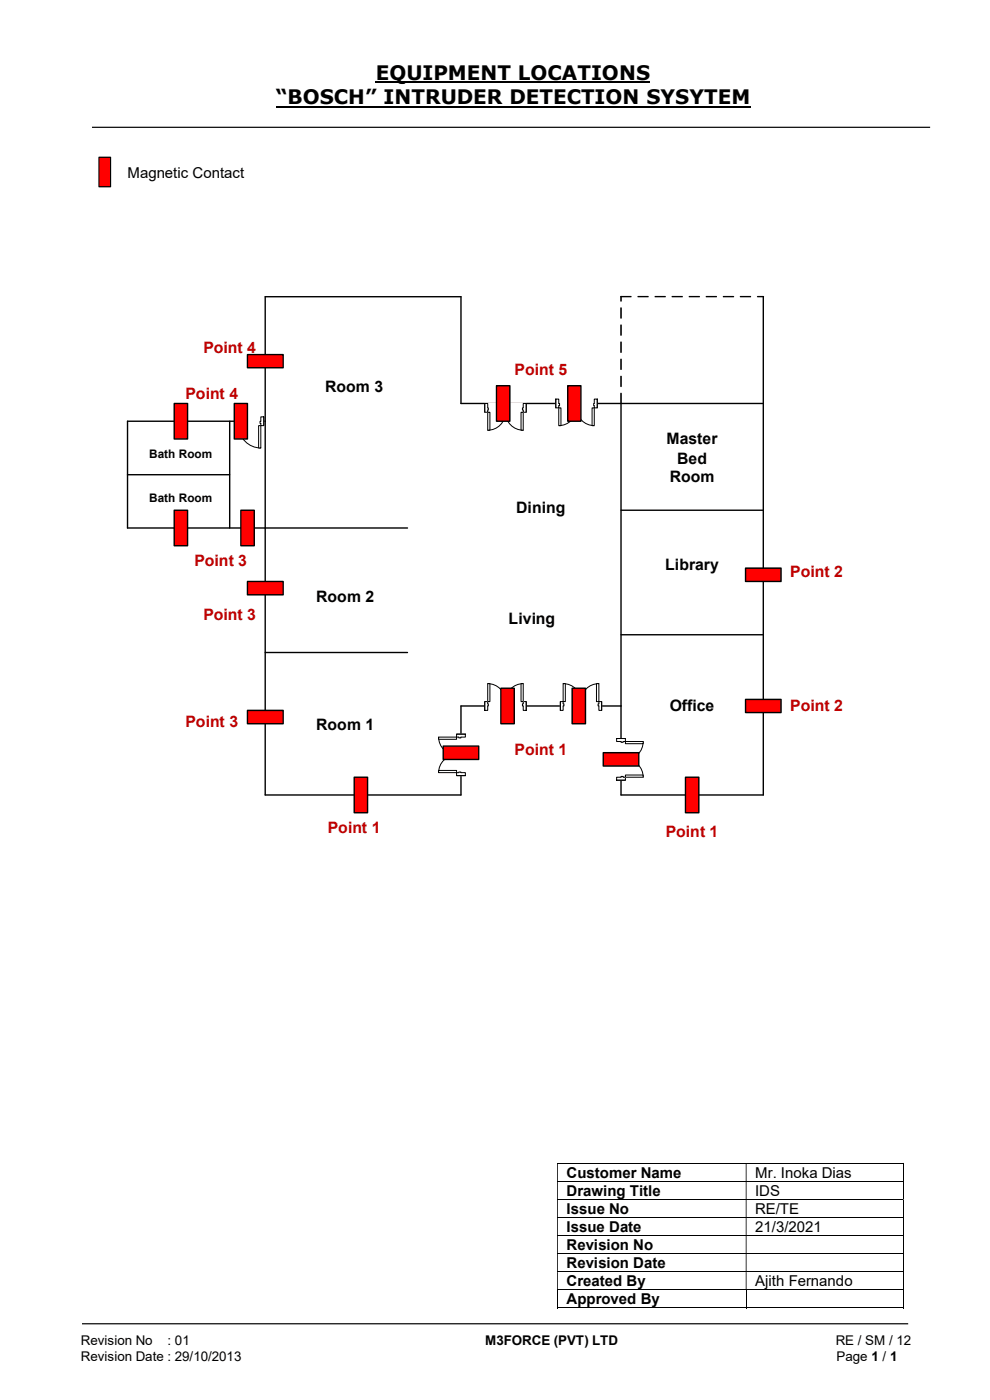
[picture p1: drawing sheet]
<svg xmlns="http://www.w3.org/2000/svg" width="210mm" height="297mm" viewBox="0 0 210 297" stroke-linecap="round" stroke-linejoin="round" font-family="sans-serif">
<path d="M79.7 17.5h58.2M58.5 22.6h100.7" fill="none" stroke="#000" stroke-width=".42"/>
<path d="M19.5 27h177.8M17.4 280.8h175.3" fill="none" stroke="#000" stroke-width=".25"/>
<g fill="none" stroke="#000" stroke-width=".21">
<path d="M118.2 246.8h73.4M118.2 250.7h73.4M118.2 254.5h73.4M118.2 258.3h73.4M191.6 246.9v3.7M191.6 250.7v3.7M191.6 254.6v3.6M191.6 258.4v3.6M118.2 262.1h73.4M118.2 265.9h73.4M118.2 269.8h73.4M118.2 273.6h73.4"/>
<path d="M118.2 277.5h40M118.3 273.7v3.8M158.3 273.7v3.8M158.4 277.5h33.2M191.6 262.2v3.7M191.6 266v3.7M191.6 269.9v3.6M191.6 273.7v3.8"/>
</g>
<g fill="#000">
<path d="M191.6 246.7h.1v.2h-.1zM118.2 246.9h.2v3.7h-.2zM158.2 246.9h.2v3.7h-.2z" fill-rule="evenodd"/>
<path d="M191.6 250.6h.1v.1h-.1zM118.2 250.7h.2v3.7h-.2zM158.2 250.7h.2v3.7h-.2z" fill-rule="evenodd"/>
<path d="M191.6 254.4h.1v.2h-.1zM118.2 254.6h.2v3.6h-.2zM158.2 254.6h.2v3.6h-.2z" fill-rule="evenodd"/>
<path d="M191.6 258.2h.1v.2h-.1zM118.2 258.4h.2v3.6h-.2zM158.2 258.4h.2v3.6h-.2z" fill-rule="evenodd"/>
<path d="M191.6 262h.1v.2h-.1zM118.2 262.2h.2v3.7h-.2zM158.2 262.2h.2v3.7h-.2z" fill-rule="evenodd"/>
<path d="M191.6 265.9h.1v.1h-.1zM118.2 266h.2v3.7h-.2zM158.2 266h.2v3.7h-.2z" fill-rule="evenodd"/>
<path d="M191.6 269.7h.1v.2h-.1zM118.2 269.9h.2v3.6h-.2zM158.2 269.9h.2v3.6h-.2z" fill-rule="evenodd"/>
</g>
<path d="M191.6 273.5h.1v.2h-.1zM191.6 277.4h.1v.1h-.1z" fill="#000"/>
<path d="M21 33.4h2.5v6.2h-2.5z" fill="#f00"/>
<path d="M21 33.4h2.5v6.2h-2.5z" fill="none" stroke="#000" stroke-width=".25"/>
<path d="M161.9 62.9v105.8h-30.2v-83.1M48.7 89.4v22.6M56.3 89.4h-29.2v22.6h59.3M161.9 85.6h-64.1v-22.7h-41.5v105.8h41.5v-18.9h33.9M27.1 100.7h21.6M131.7 108.2h30.2M56.3 138.4h30.1M131.7 134.7h30.2" fill="none" stroke="#000" stroke-width=".3"/>
<g fill="#000">
<path d="M131.6 62.8h2.3l.1 .1-.1 .2h-2.2zM135.3 62.8h2.2l.1 .1-.1 .2h-2.1zM138.9 62.8h2.2l.2 .1-.2 .2h-2.1zM142.5 62.8h2.2l.2 .1-.2 .2h-2.1zM146.1 62.8h2.2l.2 .1-.2 .2h-2.1zM149.7 62.8h2.3l.1 .1-.1 .2h-2.1zM153.4 62.8h2.2l.1 .1-.1 .2h-2.1zM157 62.8h2.2l.1 .1-.1 .2h-2.1zM160.6 62.8h1.3l.2 .1-.2 .2h-1.2z"/>
<path d="M131.6 83.4l.3 .1v2.1l-.2 .1-.1-.1zM131.6 79.7l.3 .1v2.2l-.2 .1-.1-.1zM131.6 76.1l.3 .1v2.2l-.2 .1-.1-.1zM131.6 72.5l.3 .1v2.1l-.2 .2-.1-.2zM131.6 68.9l.3 .1v2.1l-.2 .1-.1-.1zM131.6 65.2l.3 .2v2.1l-.2 .1-.1-.1zM131.6 62.8l.3 .1v.9l-.2 .2-.1-.2z"/>
</g>
<path d="M102.8 148.8h8.8v2h-8.8z" fill="#fff"/>
<path d="M102.8 148.8h8.8v2h-8.8z" fill="none" stroke="#fff" stroke-width=".21"/>
<path d="M111 148.8v1.9h.6v-1.9zM102.8 148.8h.7v1.9h-.7z" fill-rule="evenodd" fill="#fff"/>
<path d="M103.5 149.3v-.5h-.7v1.9h.7v-.9M111 149.3v-.5h.6v1.9h-.6v-.9" fill="none" stroke="#000" stroke-width=".21"/>
<path d="M110.8 149.3v.5h.2v-.5zM103.5 149.3h.1v.5h-.1z" fill-rule="evenodd" fill="#fff"/>
<path d="M102.8 148.8v1.9M103.5 149.3h.1v.5h-.1M103.5 145a3.8 3.8 0 0 1 3.7 3.8 3.8 3.8 0 0 1 3.8-3.8M111 149.3h-.2v.5h.2M111.6 148.8v1.9" fill="none" stroke="#000" stroke-width=".21"/>
<path d="M103.5 145h.4v3.8h-.4z" fill="#fff"/>
<path d="M103.5 145h.4v3.8h-.4z" fill="none" stroke="#000" stroke-width=".21"/>
<path d="M110.5 145h.5v3.8h-.5z" fill="#fff"/>
<path d="M110.5 145h.5v3.8h-.5z" fill="none" stroke="#000" stroke-width=".21"/>
<path d="M118.9 148.8h8.7v2h-8.7z" fill="#fff"/>
<path d="M118.9 148.8h8.7v2h-8.7z" fill="none" stroke="#fff" stroke-width=".21"/>
<path d="M127 148.8v1.9h.6v-1.9zM118.9 148.8h.6v1.9h-.6z" fill-rule="evenodd" fill="#fff"/>
<path d="M119.5 149.3v-.5h-.6v1.9h.6v-.9M127 149.3v-.5h.6v1.9h-.6v-.9" fill="none" stroke="#000" stroke-width=".21"/>
<path d="M126.9 149.3v.5h.1v-.5zM119.5 149.3h.1v.5h-.1z" fill-rule="evenodd" fill="#fff"/>
<path d="M118.9 148.8v1.9M119.5 145a3.8 3.8 0 0 1 3.7 3.8 3.8 3.8 0 0 1 3.8-3.8M119.5 149.3h.1v.5h-.1M127 149.3h-.1v.5h.1M127.6 148.8v1.9" fill="none" stroke="#000" stroke-width=".21"/>
<path d="M119.5 145h.4v3.8h-.4z" fill="#fff"/>
<path d="M119.5 145h.4v3.8h-.4z" fill="none" stroke="#000" stroke-width=".21"/>
<path d="M126.5 145h.5v3.8h-.5z" fill="#fff"/>
<path d="M126.5 145h.5v3.8h-.5z" fill="none" stroke="#000" stroke-width=".21"/>
<path d="M96.8 155.7h2v8.8h-2z" fill="#fff"/>
<path d="M96.8 155.7h2v8.8h-2z" fill="none" stroke="#fff" stroke-width=".21"/>
<path d="M96.9 155.7v.7h1.8v-.7zM96.9 163.9h1.8v.6h-1.8z" fill-rule="evenodd" fill="#fff"/>
<path d="M97.3 156.4h-.4v-.7h1.8v.7h-.9M97.3 163.9h-.4v.6h1.8v-.6h-.9" fill="none" stroke="#000" stroke-width=".21"/>
<path d="M97.3 156.4v.1h.5v-.1zM97.3 163.8h.5v.1h-.5z" fill-rule="evenodd" fill="#fff"/>
<path d="M93 156.4a3.8 3.8 0 0 0 3.9 3.7 3.8 3.8 0 0 0-3.9 3.8M96.9 155.7h1.8M97.3 156.4v.1h.5v-.1M96.9 164.5h1.8M97.3 163.9v-.1h.5v.1" fill="none" stroke="#000" stroke-width=".21"/>
<path d="M93 163.4h3.9v.5h-3.9z" fill="#fff"/>
<path d="M93 163.4h3.9v.5h-3.9z" fill="none" stroke="#000" stroke-width=".21"/>
<path d="M93 156.4h3.9v.4h-3.9z" fill="#fff"/>
<path d="M93 156.4h3.9v.4h-3.9z" fill="none" stroke="#000" stroke-width=".21"/>
<path d="M130.7 156.7h2.1v8.8h-2.1z" fill="#fff"/>
<path d="M130.7 156.7h2.1v8.8h-2.1z" fill="none" stroke="#fff" stroke-width=".21"/>
<path d="M130.8 164.9v.6h1.9v-.6zM130.8 156.7h1.9v.6h-1.9z" fill-rule="evenodd" fill="#fff"/>
<path d="M131.7 157.3h-.9v-.6h1.9v.6h-.5M131.7 164.9h-.9v.6h1.9v-.6h-.5" fill="none" stroke="#000" stroke-width=".21"/>
<path d="M131.7 164.7v.2h.5v-.2zM131.7 157.3h.5v.2h-.5z" fill-rule="evenodd" fill="#fff"/>
<path d="M130.8 156.7h1.9M131.7 157.3v.2h.5v-.2M136.4 157.3a3.8 3.8 0 0 1-3.7 3.8 3.7 3.7 0 0 1 3.7 3.8M130.8 165.5h1.9M131.7 164.9v-.2h.5v.2" fill="none" stroke="#000" stroke-width=".21"/>
<path d="M132.7 157.3h3.7v.5h-3.7z" fill="#fff"/>
<path d="M132.7 157.3h3.7v.5h-3.7z" fill="none" stroke="#000" stroke-width=".21"/>
<path d="M132.7 164.4h3.7v.5h-3.7z" fill="#fff"/>
<path d="M132.7 164.4h3.7v.5h-3.7z" fill="none" stroke="#000" stroke-width=".21"/>
<path d="M102.8 85.5h8.8v2h-8.8z" fill="#fff"/>
<path d="M102.8 85.5h8.8v2h-8.8z" fill="none" stroke="#fff" stroke-width=".21"/>
<path d="M102.8 85.6v1.9h.7v-1.9zM111 85.6h.6v1.9h-.6z" fill-rule="evenodd" fill="#fff"/>
<path d="M103.5 86.5v-.9h-.7v1.9h.7v-.5M111 86.5v-.9h.6v1.9h-.6v-.5" fill="none" stroke="#000" stroke-width=".21"/>
<path d="M103.5 86.5v.5h.1v-.5zM110.8 86.5h.2v.5h-.2z" fill-rule="evenodd" fill="#fff"/>
<path d="M102.8 85.6v1.9M103.5 86.5h.1v.5h-.1M103.5 91.3a3.8 3.8 0 0 0 3.7-3.8 3.8 3.8 0 0 0 3.8 3.8M111 86.5h-.2v.5h.2M111.6 85.6v1.9" fill="none" stroke="#000" stroke-width=".21"/>
<path d="M110.5 87.5h.5v3.8h-.5z" fill="#fff"/>
<path d="M110.5 87.5h.5v3.8h-.5z" fill="none" stroke="#000" stroke-width=".21"/>
<path d="M103.5 87.5h.4v3.8h-.4z" fill="#fff"/>
<path d="M103.5 87.5h.4v3.8h-.4z" fill="none" stroke="#000" stroke-width=".21"/>
<path d="M117.9 84.6h8.8v2h-8.8z" fill="#fff"/>
<path d="M117.9 84.6h8.8v2h-8.8z" fill="none" stroke="#fff" stroke-width=".21"/>
<path d="M117.9 84.7v1.8h.6v-1.8zM126.1 84.7h.6v1.8h-.6z" fill-rule="evenodd" fill="#fff"/>
<path d="M118.5 85.6v-.9h-.6v1.8h.6v-.4M126.1 85.6v-.9h.6v1.8h-.6v-.4" fill="none" stroke="#000" stroke-width=".21"/>
<path d="M118.5 85.6v.5h.2v-.5zM125.9 85.6h.2v.5h-.2z" fill-rule="evenodd" fill="#fff"/>
<path d="M117.9 84.7v1.8M118.5 90.3a3.8 3.8 0 0 0 3.8-3.8 3.8 3.8 0 0 0 3.8 3.8M118.5 85.6h.2v.5h-.2M126.1 85.6h-.2v.5h.2M126.7 84.7v1.8" fill="none" stroke="#000" stroke-width=".21"/>
<path d="M125.6 86.5h.5v3.8h-.5z" fill="#fff"/>
<path d="M125.6 86.5h.5v3.8h-.5z" fill="none" stroke="#000" stroke-width=".21"/>
<path d="M118.5 86.5h.5v3.8h-.5z" fill="#fff"/>
<path d="M118.5 86.5h.5v3.8h-.5z" fill="none" stroke="#000" stroke-width=".21"/>
<path d="M106.3 146h2.8v7.5h-2.8z" fill="#f00"/>
<path d="M106.3 146h2.8v7.5h-2.8z" fill="none" stroke="#000" stroke-width=".3"/>
<path d="M145.4 164.9h2.9v7.5h-2.9z" fill="#f00"/>
<path d="M145.4 164.9h2.9v7.5h-2.9z" fill="none" stroke="#000" stroke-width=".3"/>
<path d="M75.1 164.9h2.9v7.5h-2.9z" fill="#f00"/>
<path d="M75.1 164.9h2.9v7.5h-2.9z" fill="none" stroke="#000" stroke-width=".3"/>
<path d="M51.1 108.2h2.8v7.6h-2.8z" fill="#f00"/>
<path d="M51.1 108.2h2.8v7.6h-2.8z" fill="none" stroke="#000" stroke-width=".3"/>
<path d="M120.4 81.8h2.8v7.6h-2.8z" fill="#f00"/>
<path d="M120.4 81.8h2.8v7.6h-2.8z" fill="none" stroke="#000" stroke-width=".3"/>
<path d="M105.3 81.8h2.9v7.6h-2.9z" fill="#f00"/>
<path d="M105.3 81.8h2.9v7.6h-2.9z" fill="none" stroke="#000" stroke-width=".3"/>
<path d="M37 85.6h2.8v7.5h-2.8z" fill="#f00"/>
<path d="M37 85.6h2.8v7.5h-2.8z" fill="none" stroke="#000" stroke-width=".3"/>
<path d="M37 108.2h2.8v7.6h-2.8z" fill="#f00"/>
<path d="M37 108.2h2.8v7.6h-2.8z" fill="none" stroke="#000" stroke-width=".3"/>
<path d="M121.4 146h2.8v7.5h-2.8z" fill="#f00"/>
<path d="M121.4 146h2.8v7.5h-2.8z" fill="none" stroke="#000" stroke-width=".3"/>
<path d="M52.5 75.2h7.6v2.8h-7.6z" fill="#f00"/>
<path d="M52.5 75.2h7.6v2.8h-7.6z" fill="none" stroke="#000" stroke-width=".3"/>
<path d="M52.5 123.4h7.6v2.8h-7.6z" fill="#f00"/>
<path d="M52.5 123.4h7.6v2.8h-7.6z" fill="none" stroke="#000" stroke-width=".3"/>
<path d="M128 159.7h7.5v2.8h-7.5z" fill="#f00"/>
<path d="M128 159.7h7.5v2.8h-7.5z" fill="none" stroke="#000" stroke-width=".3"/>
<path d="M158.2 120.5h7.5v2.9h-7.5z" fill="#f00"/>
<path d="M158.2 120.5h7.5v2.9h-7.5z" fill="none" stroke="#000" stroke-width=".3"/>
<path d="M158.2 148.4h7.5v2.8h-7.5z" fill="#f00"/>
<path d="M158.2 148.4h7.5v2.8h-7.5z" fill="none" stroke="#000" stroke-width=".3"/>
<path d="M94 158.3h7.6v2.8h-7.6z" fill="#f00"/>
<path d="M94 158.3h7.6v2.8h-7.6z" fill="none" stroke="#000" stroke-width=".3"/>
<path d="M52.5 150.7h7.6v2.8h-7.6z" fill="#f00"/>
<path d="M52.5 150.7h7.6v2.8h-7.6z" fill="none" stroke="#000" stroke-width=".3"/>
<path d="M50 88.3h6v2.1h-6z" fill="#fff"/>
<path d="M50 88.3h6v2.1h-6z" fill="none" stroke="#fff" stroke-width=".21"/>
<path d="M55.3 88.4h.7v1.9h-.7zM50 88.4v1.9h.6v-1.9z" fill-rule="evenodd" fill="#fff"/>
<path d="M50.6 89.4v-1h-.6v1.9h.6v-.5M55.3 89.4v-1h.7v1.9h-.7v-.5" fill="none" stroke="#000" stroke-width=".21"/>
<path d="M55.2 89.4h.1v.4h-.1zM50.6 89.4v.4h.2v-.4z" fill-rule="evenodd" fill="#fff"/>
<path d="M50 88.4v1.9M50.6 89.4h.2v.4h-.2M50.6 90.3a4.7 4.7 0 0 0 4.7 4.7M55.3 89.4h-.1v.4h.1M56 88.4v1.9" fill="none" stroke="#000" stroke-width=".21"/>
<path d="M54.9 90.3h.4v4.7h-.4z" fill="#fff"/>
<path d="M54.9 90.3h.4v4.7h-.4z" fill="none" stroke="#000" stroke-width=".21"/>
<path d="M49.7 85.6h2.8v7.5h-2.8z" fill="#f00"/>
<path d="M49.7 85.6h2.8v7.5h-2.8z" fill="none" stroke="#000" stroke-width=".3"/>
<g font-size="4.2">
<text x="79.7" y="17">EQUIPMENT LOCATIONS</text>
<text x="58.5" y="22.1">“BOSCH” INTRUDER DETECTION SYSYTEM</text>
</g>
<g font-size="3.3" fill="#c00000">
<text x="43.1" y="74.8">Point 4</text>
<text x="109.1" y="79.5">Point 5</text>
<text x="39.4" y="84.7">Point 4</text>
<text x="41.2" y="120.1">Point 3</text>
<text x="167.6" y="122.4">Point 2</text>
<text x="43.1" y="131.4">Point 3</text>
<text x="39.4" y="154.1">Point 3</text>
<text x="167.6" y="150.7">Point 2</text>
<text x="109.1" y="160.2">Point 1</text>
<text x="69.6" y="176.8">Point 1</text>
<text x="141.2" y="177.6">Point 1</text>
</g>
<g font-size="3.3">
<text x="69" y="83.2">Room 3</text>
<text x="141.4" y="94.3">Master</text>
<text x="143.6" y="98.3">Bed</text>
<text x="142.1" y="102.4">Room</text>
<text x="109.5" y="108.8">Dining</text>
<text x="141.1" y="121">Library</text>
<text x="67.1" y="127.7">Room 2</text>
<text x="107.9" y="132.3">Living</text>
<text x="67.1" y="154.9">Room 1</text>
<text x="142.1" y="150.7">Office</text>
</g>
<g font-size="3.2">
<text x="27.1" y="37.7">Magnetic Contact</text>
<text x="120.2" y="249.9">Customer Name</text>
<text x="160.2" y="249.9">Mr. Inoka Dias</text>
<text x="120.2" y="253.7">Drawing Title</text>
<text x="120.2" y="257.5">Issue No</text>
<text x="160.2" y="253.7">IDS</text>
<text x="160.2" y="257.5">RE/TE</text>
<text x="120.2" y="261.4">Issue Date</text>
<text x="160.2" y="261.4">21/3/2021</text>
<text x="120.2" y="265.2">Revision No</text>
<text x="120.2" y="269">Revision Date</text>
<text x="120.2" y="272.8">Created By</text>
<text x="160.2" y="272.8">Ajith Fernando</text>
<text x="120.2" y="276.6">Approved By</text>
</g>
<g font-size="2.8">
<text x="17.1" y="285.4">Revision No</text>
<text x="35.5" y="285.4">: 01</text>
<text x="102.9" y="285.4">M3FORCE (PVT) LTD</text>
<text x="177.3" y="285.4">RE / SM / 12</text>
<text x="17.1" y="288.7">Revision Date : 29/10/2013</text>
<text x="177.5" y="288.7">Page 1 / 1</text>
</g>
<g font-size="2.5">
<text x="31.6" y="97.2">Bath Room</text>
<text x="31.6" y="106.6">Bath Room</text>
</g>
</svg>
